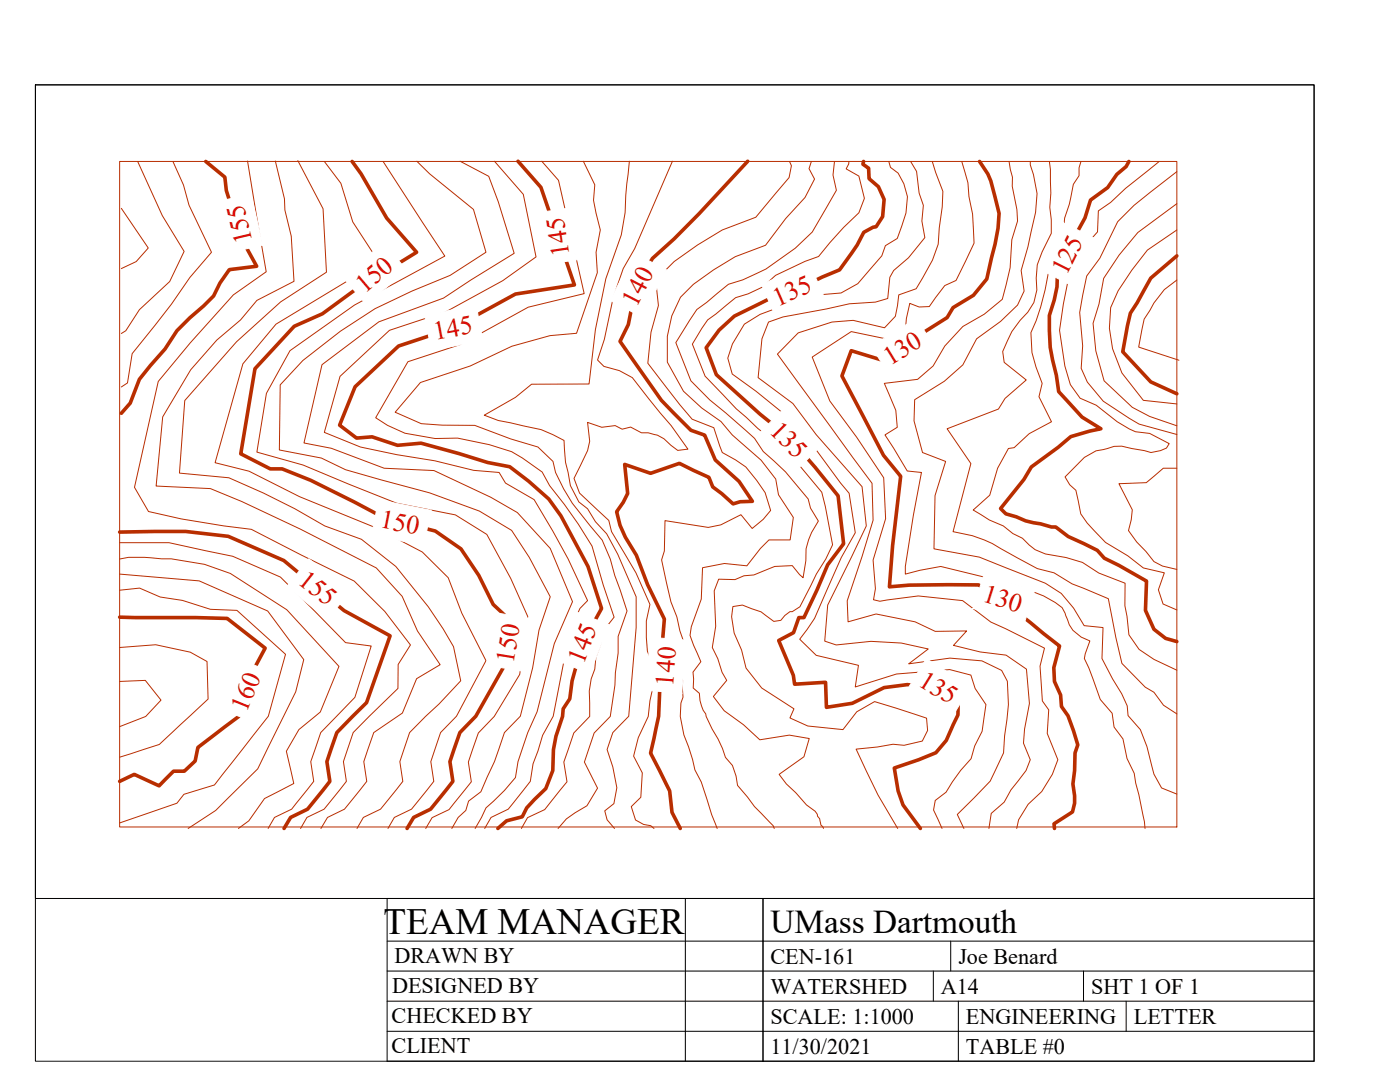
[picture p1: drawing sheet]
<svg xmlns="http://www.w3.org/2000/svg" width="279mm" height="216mm" viewBox="0 0 279 216" stroke-linecap="round" stroke-linejoin="round" font-family="sans-serif">
<!-- layer: Contour -->
<path d="M41.1 32.2l3.8 3.1 .3 2.7 2 5.9 .6 2.9 3.4 6.3-5.4 .7-1.9 2.7-1.3 2.6-7.3 6.9-2.4 3.6-5.1 6.1-1.8 4.7-1.8 2.1M70.3 32.2l1.8 2.5 5.1 8.8 5.9 6.8-11.9 7.3-6.9 5-5.6 2.5-7.8 8.5-2.9 17 5.9 3h2.4l5.7 2.2 8.8 4.4 6 3.2 10.1 2.6 5.1 3.5 3.5 5.3 2.9 5.8 3.3 3.1-.7 8.6-6 10.6-3.2 3.3-2 5.8 .6 3.9-4.5 5.6-3.3 1.6-1.4 2.2M103.4 32.2l4.6 5.2 6.6 19.5-11.7 1.8-12.3 6.7-11.1 3.6-8.6 8.2-3.1 7.6 3.4 2.6 3.1-.2 5 1.7 4.7-.5 7.6 2.1 5.7 1.8 4.4 .8 3.8 2.9 4 3.6 2.4 3.3 5.4 10.1 2.8 8.4-3.8 6.8-2.1 7.6-.5 3.6-1.3 2-.1 1.6-1.3 3.9-.6 2.7-.1 4.2-1.4 3.6-3.8 3.8-.9 1.8-3.1 .8-1.7 1.5M149.2 32.2l-9.7 10.4-5 5.1-4.3 3.9-2 3.3-1.7 4.1-1.1 5.8-1.7 3.3 8.3 11.8 5.9 6 2.7 .9 2.1 5 4.8 4.3 2.7 3.9-2.5 .1-1.4 .4-2.2-2-1.9-1.3-.7-1.9-5.9-2.8-5.8 1.9-5.1-1.7 .6 5.8-.9 1.7-1.3 1.9 .6 2.7 1.1 2.4 2.2 3.6 2.2 5.9 3.4 6.8-.7 8.1-.5 11.3-1.6 7.4 3.8 7.5 .5 4.3 1.7 3.2M172.3 32.2l-.1 .6 1.2 .8v2l1.9 1.7 1.1 2.5-.3 3.4-1.3 2.1h-.6l-1.8 1.1-1.3 2.5-3.5 4.9-3.5 1.5-4.8 2.3-2.9 .6-9.8 4.9-3.1 2.8-2.6 3.5 2.1 5.4 8.7 7.8 5.9 4.8 5.1 5.9 4.6 5.6 1.1 9.6-3.2 4.2-2.2 5.1-2.6 5.4h-1l-1 3-3 1.6 2.9 6.9 .3 1.8 6.2-.4 .1 5 5.2-.8 6.3-3.1 4.7-.6 2.7 .3 2.6-.5 2.2 .9 2.6 1.5v3.9l-2.4 5-2 2.5-3.5 1.4-4.8 1.6 .7 4.6 1 2.8 3.5 4.7M195.5 32.2l1.6 2.5 .6 1.4 1.7 6.5-.2 3-.6 3.1-1.7 7-2.6 3.2-4.1 2.5-1.2 2-4.6 2.9-1.1 4.5-4.3 2-9.1-2.8-1.9 5 8.3 15.8 3.4 4.2-1.6 13.9-.6 8.2 3.9-.3 13.9-.1 5.3 3 2.5 2.6 8.4 6.6-1.2 4.3 .1 2.8 1.3 2.7 .1 2.3 1.3 1.8 2 5.8-.6 1.6v3.6l-.4 2.6 .4 2.4v1.5l-.5 1.7-3.6 2.4v.9M225.3 32.2l-.6 1-1.8 1.6-1.8 2.6-3.5 2.5-1.1 3.6-1.8 3.4-1.4 2.9-1.7 2.7-.6 2.1-.1 2.6-.5 2.7-1 3a31.9 31.9 0 0 0 1.4 12l.5 3.2 4.6 5.1 3.8 2.4-2.2 .4-3.8 1.1-2.5 2.1-5.4 4-1.5 2.5-4.6 5.8 1 1 2.1 .6 1.9 .8 2.9 .6 2.2 .7h.9l2.5 1.9 5.8 2.7 1.4 1.6 2.9 1.4 5.5 3.2-.2 5.8 1.7 3.8 2.3 1.8 2.3 .6M234.9 51.1l-5.2 4.4-2.8 4.9-1.3 2.1-1.5 7.7 5.6 6 5.2 2.4M23.9 106.2l13.1-.2 8.6 1 11 4.8 12.1 10 9.2 5.1-4.7 13.3-6 6-2 5.8 .6 3.9-4.4 5.6-3.4 1.6-1.3 2.2M23.9 123.1l21.4 .3 7.6 5.9-1.9 3.7-3.3 9.9-8.2 6.2-.6 2.7-2.1 2.1h-2.2l-2.8 2.9-5-2.3-2.9 1.4" fill="none" stroke="#b82e00" stroke-width=".72"/>
<g fill="none" stroke="#b82e00" stroke-width=".2">
<path d="M23.9 32.2h211v132.8h-211zM27.5 32.2l4.9 10.8 4.3 7.2-2.8 6-6.1 5.6-2.7 4.2-.9 .5M34.5 32.2l2.1 4.7 1.1 4 4.5 9.4-4.3 5.1-3.7 5.3-7.8 9.9-1 5.8-1.2 .8M49.4 32.1l3.7 22.1-6.5 4.6-8.6 9.6-6.4 7.7-4.8 21.1 2.8 4.9 6.6 1.4 8.5 1.4 5.5 .7 10 5.2 10.5 5.2 6.1 6 5.1 6.7-2.4 3.9-.1 4.8-8.9 8.8-2 5.8 .6 3.9-4.4 5.6-3.4 1.6-1.3 2.2M54.9 32.1l1.9 7.6 .1 2.2 1.2 5.2 .6 9-7.4 3.8-3.3 3.9-4.7 4.1-5.2 5.9-5.6 9.4-1.3 13.8 10.8 .5 6.3 2.6 11.6 5.5 15.2 7.7 5.2 5.7 3 6.9 4.5 6.7-4.7 2.8-2.8 6.9-5.7 3.9-2 5.8 .6 3.9-4.5 5.6-3.3 1.6-1.3 2.2M59.4 32l5.1 9.7 .7 12.6-9.2 5.9-8.8 8-10.3 11.7-1.1 14.5 9.9 .9 6.9 3.1 6.2 3.1 6 3.4 7.3 2.7 6.9 5.4 6.5 8.1 2.9 4.4 2.1 3.5 1.4 6.8-4.3 4.7-5.9 5.7-1.9 5.8 .6 3.9-4.5 5.6-3.4 1.6-1.3 2.2M64.7 32.2l3.3 4.4 2.4 7.7 5.2 8-20.5 12.4-6.6 7.9-5.6 19.7 6.8 1.7 10.1 5.1 15.3 6.3 9.2 4.8 5.2 5.1 2.7 7 4.8 9.5-5.9 11.1-3.2 3.3-1.9 5.8 .6 3.9-4.5 5.6-3.4 1.6-1.3 2.2M76.5 32.2l12.3 18.9-18.1 9.8-12.8 9.1-4.7 8.5-1.9 11.7 9.2 2.6 18.7 7.6 11.7 2.3 6.3 3.9 4.7 8.8 3.4 7.6-1.6 11.6-5.1 8.4-3.1 3.3-2 5.8 .6 3.9-4.5 5.5-3.4 1.7-1.2 2.1M83.2 32.2l2.5 2.5 8.8 7.1 2.5 8.5-7.2 4.6-7.6 3.2-7.4 3.5-6.9 4.5-7.4 5.8-4.6 4.9-.1 13 8.3 1.6 4.9 2.3 16.7 4.6 10 3.7 6.4 3.8 3.5 5.4 4.2 7.9-2.2 6.6-1.3 7.6-2.5 9.6-3.1 3.3-2 5.8-2.7 6-2.5 1.9-.5 1.8-1.6 1.4-1.2 2.2M91.8 32.2l5.7 3 1.9 5.1 3.2 10.2-8.6 5.3-5.5 3.7-12.9 4.7-11.3 8.6-3.6 15.6 5.4 1.1 10.6 3.9 9.9 .5 11.4 5.3 5.3 3.1 6.5 7.1 4.5 10.7-3.7 8.3-3.4 13.6-1.9 4.2-1.9 5.8-.5 3.2-2.2 2.5-3.7 3.5-2.2 4.1M98.7 32.2l5.7 6.6 2.6 12.5-6.7 4.7-11.2 6.1-11.4 3.8-9.8 9.2-3.2 11.2 7.2 2.9 7.3 1.5 7.6 1.2 7.7 2 5.1 .4 1.3 2.1 5.7 3.3 3.7 6.3 3.1 5.5 3.9 8.3-1.6 1.6-2 4.5-3.3 17-2.1 3.8-.9 3.2-1 2.5-.6 3.5-4.4 5.6-3.4 1.6-1.3 2.2M108.1 32.2l3.4 3.8 5.1 22.6-11.2 2.7-13.4 7.4-10.6 3.5-6.4 11.2 2.3 1.5 3.5 1.5 6 1.1 4.5-.1 6.4 1.3 4.4 1.4 2.2 1.3 3.9 2.8 1.5 2.7 2.9 3.8 2.8 3.9 2.8 4.4 2.2 7.8 2.2 6.3-2.2 2.8-.6 2.8-.9 2.5-.2 2.3-.7 2-.4 2.4 .1 5.1-3.2 3.3-2 5.8 .7 3.9-4.5 5.5-3.4 1.7-1.2 2.1"/>
<path d="M116.4 32.2l2.3 4.7-.3 3.1 1.4 5.9-.8 4.4 .2 4.1-4.1 12.1-5.3 .5-7.6 2.1-8.3 3.9-10 3.3-5 6 5.2 2.2 4.2 .3 6.4 .1 7.2 2.7 5.5 1.6 3 2.9 .5 2.2 1.6 3.2 1.7 2.9 6 7.4 1.6 3.7 .9 3.3 2.4 7.1-1.7 5.1v3.3l-.6 4-.1 2.4-.9 6.3-3.2 3.3-2 5.8 2.7 5.2-2.2 3.5-4.1 2.6-1.6 1.9M125.6 32.2l-.7 6.8-.1 3.4-.8 4.5-3.1 8.7-2.1 10.1-1.2 10.9-11.5 .1-3.2 2.6-6.3 3.5 2.8 1.1 8.6 1.8 4.6 2.2 .3 4.3 .9 4.7 1.7 3.3 1.8 1.3 1.5 2.6 2.3 2.4 2.2 4.1 3.7 8.5v6.1l-1.5 17.7-3.2 3.3-1.1 3.4 1.1 3.4 .8 4.2-.6 3.2-1.8 1.4 .5 1.8 1.4 1.7M134.2 32.2l-7.5 17.4-2.3 4-2 5.8-1.8 8.3-1.3 4.1 1.2 1.3 3.1 .9 2.6 1.4 5.5 7 2.2 2.5 3.4 4.7-2 .3-1.4-1a6.7 6.7 0 0 0-5.9-2.5l-2.1-1.2-1.7 .4-1.4-.7-2.7 .4-2.8-1 .4 3.8-.4 1.8-2.7 5.6 1.1 2.9 5.8 5.4 .5 2.3 4.9 8.2 2.8 6.3-.7 3.3v3.3l.2 2.7 .8 2.1 .3 5.2-.6 2.6-.3 3.2-2 4.2-1 3.7 1.8 3.3-.3 4.9-1.9 1.9 .8 2.6 1.6 .9 1.5 .3 .6 .5M157.6 32.2l.3 .9-.4 2.3-6.7 7.9-6.7 2.6-4.9 3-4.7 3.3-3.6 3.7 .5 5.1-1.5 5.3-.6 6.2 6.4 8.3 2.4 2.9 4.4 1.6 1.6 5 2.7 1.5 2 1.4 2.2 2.6 1.7 2.5 1.1 3.6-1.5 1.7-2.2 1.9-2.2-2.8-4.1 2-2.4 .5-8.7-1.3-.1 6-.6 1.8 1.9 8.4 1.2 3 .6 2.8 .9 2.5-1.8 1.4-.5 2.7 1.9 3.3 .1 3.3-.4 1.2-.1 2.7 .7 3.6 1.7 5 .5 2 1.3 2.4 2 6.6 1.1 2.7M161.9 32.2l-.4 1.5 1.1 2-1.9 3.7-3.9 4.2-4 5.3-6.1 2.3-4.3 2.6-4 2.9-2.6 2.6-1.7 3.7-.9 4.1v5.2l3.2 5.8 3.6 3.3 3.9 2.7 2.2 2.7 5.8 5 2.9 3.8 .6 3.1 2.9 4.6-.6 4.4h-4.2l-1.7 1.7-2.7 3.5-4.5-.5-4.4 .9-.2 6.2-2 5.6-.3 1.7 2.2 5.2-1.6 2.1 .1 1.4-.1 1.8 1.3 1a6.9 6.9 0 0 0 1.2 4.2l.1 .5 1.2 2.5 1.2 1.9 .9 2 .6 1.7 1.4 1.6 .7 2.2 .3 1.8 3.4 4.3 3.7 3.8 .2 .5M166.5 32.2l-.3 2.7 .7 3.1-4.8 8.3-3.4 3.2-5.8 4.2-4.6 2.1-2.9 .9-4.3 3.6-2 1.5-4.2 6.6 3 7.6 3.7 3.8 3.2 2.6 5.8 5.1 1.7 2.6 4.5 4 4.5 5.5 .5 1.8 1.5 2.6a12.1 12.1 0 0 0-2.5 7.9l-.5 3.4-.7-.7-1.5-1.7-3.5 .1-4.1 1.7-2 .2-1.8 .8-3.3-.1-.9 2.3 .3 7.1-.6 4.2 1.1 2.2 .8 2.8 .9 1.6-2.6 3.2 2.1 2.8 3.9 2.8 3.2 3 5.9-.9 4 .7-1.1 3.6-4.9 3.5 1.4 1.9 1.9 1.8 2.2 2.4 1.7 1.3 .4 .6 .1 .4 .4 .5 .1 .4a1.43 1.43 0 0 0 .6 1.3v.2M169.4 32.2v.5l-.5 1 2.5 1.4 1.1 4.5-1.1 2.9-3 2.9-5 5.8-2.7 1-5.9 2.7-2.5 2.3-3 1.4-2.5 .8-3.9 3.3-1.7 1.1-3 4.9 2.5 6.4 6.2 6.5 4.3 3.9a62.1 62.1 0 0 1 12.8 12.7l.7 2.9 1.5 7.6-1.4 2.8-1.9 3-3.3 6.6-1.5 .9h-.5l-1 .8-.8 1-1.4 .2-2.5-1.9-3.7-1.4-1.9 .3-.3 2.1 .5 3.2 1.5 3.4 .9 3.6 3.1 4 6.5 4.1-.9 1.9 3.6 1.6 7 .7 2.8-3.6 3.5-2 10.4 3.3 .2 2.5-1 2.1-3.7 .8-2.2-.2-3.1 .6-4.2 .4 4.3 9.1 4 6.7M177.4 32.2l.3 1.2 1.5 1.1 1.2 2.2 .7 2.5-.3 3.3-1.7 5.1-2.4 1.4-.7 2.1-4.8 5.5-3.3 1.9-5.1 .4-3.5 1-7.6 2.8-3.2 2-2.3 3.9-1 2.9 .9 3.1 4.8 3.5 6.2 5 5.9 6.9 4.7 6.4 1.8 2 1.2 7.9-2.8 5-5.3 12.1-3 4.2 3.3 3.2 8.4 2-.6 4.3 8.2-2.6 10.6-.9 4.3 1.1 .8 2.7 2.2 3.2-.8 5.3-1.5 2.9-.7 2.6-2.1 2.3-2.9 4.4-2.2 1.6-.3 1.9 1.7 3.7M181.7 32.2l1.2 2 .5 4.3 .9 2.5-.3 3.1 .6 3.3-3.3 4-2.9 2.6-.8 1.3-.4 4.3-2.5 .7-5.2 .3-4.5 1-8.7 1.6-2.9 1.1-1.3 3.3-.8 7.8 6.9 5.1 4.7 6.2 9.1 10.4 .9 7.8-7.7 15.8-.6 7.2 2.3 .8 6.9-.7 6.1 .3 5.4 1.2-3.9 3 8.2-1.2 6.4 .6 3.9 1.9 1.1 2.1 .3 4.7-.8 6.2-.2 3.4-2.7 5.7-6.5 6.6 1.3 2.8M186.1 32.2l2.1 6-.2 3.1-.5 4.2-.3 3.2-1.1 3.2-3.3 5.7-3.4 1.2-.7 4.3-2.2 2.3-6.2-1.5-4.3 .4-6.7 2.1-4.1 4.3 18.8 25.7 .2 7.4-2.2 7.2-2.9 8.9 .1 4.2 5.6-1.6 7.8 1.6 4 1.9 6.3-.1-2.6 2.9 5.3 1.3 5.2 .6 4.1 2.8 .5 6.9-.9 5.1-.2 2.8 1.3 3.3-.8 2.2-3 3.8-1.4 2.5-2.6 2.2-.4 3M191.9 32.2l1.3 4.2 .2 2.8 .7 3.5 .3 5.8-3.6 7.5-2.2 1-3.1 4.2-2.1 .1-1.8-.8-.7 3-.3 3.4-2.4 1-8.3-1.7-7.8 5 3.5 8.8 5.3 7.2 5.5 8.1 .3 8.2-2.5 8.3 .5 5.7-.4 2.2 1.3 .3 7.7-1.1 8.8 .9 5.6 4.3 10.7 5.2-.8 3.6 .4 7 1.3 1.7-.3 4.7 2.1 5.3-1.1 2.9-2.1 3.4-2.7 2.6-1.9 3.1-.4 1.7M201.4 32.2l.7 3.1-.1 1.9 .9 4.6 .2 2.3-1.2 3.7-.3 5.6-1.6 6.3-3.6 3-4.2 2.5-3.6 3.8-2.4 4-3.1 2.7-6.6 .8 2.3 5.4 .3 3.4-2.5 1.5 4.5 7.2 2.8 .3-1.6 8.5-1.6 10.2v1.6l2.9-.8 4.1-.8 11.3 2.8 3.8 1.1 5.5 2 2.3 1.3 1.4 1 1 2.4a6 6 0 0 0 4.5 4.3l-.9 2.6-.2 .9 .9 1.9 2.3 6.3 2.4 2.7 .3 2.8 1.8 2.3 .8 3.9 1.5 3 .3 2a68.2 68.2 0 0 1 1.8 9"/>
<path d="M205.6 32.2v.7l.6 1.9 .8 3.8-.3 3.8-1.6 6.8-1.3 4.8 .6 4.1-1.3 2.8-3.4 3.2-4.8 3.5-2.7 5.2-3.7 3.3-6 3.7-.1 4.2 1.7 6.3 4.6 1.8-2.1 6.8-.2 10.6 9.1 1.7 13.1 5.2 3.2 2 2.4 2.9 2.2 3.5 3.7 .4-.2 6.2 2.1 4.1 1.9 2.9 1.1 2.4 .1 2 2.5 2.8 1.3 3.4 1.4 5.5 1.5 2.7 3.1 1.3M209.4 32.2l.2 1.6 .1 4.7-.2 2.9 .3 2.4v2.8l-1.8 3.6-1 2.6-.2 2.7a8.4 8.4 0 0 1-3.2 8.4l-1.7 2.3-1.8 3.9 .3 2.2 4.4 3.5-4.2 3.7-1.3 2.1-10.3 4 4.8 6.9-3.6 13.6a25.7 25.7 0 0 1 11.1 4.2l5.7 3.2 3.4 .8 3.6 2.2 7.2 3 1.5 7.6 1.2 5.3 4.7 4.7 1.7 1 1.9 2.6 2.7 1.8M215.7 32.2l-.4 1.3v1.6l-1.1 1.7-.8 4-.9 2.7-.2 2.3-2.7 6.4a54.9 54.9 0 0 1-3.9 14.2l.3 4 .8 2.8 1.2 3.3-.7 2.7 2.5 5-4.4 2.3-3 2.8-1.1 .2-2.2 3.9-1.6 5.4-3.3 3 3.2 2 2.8 1.1 1.9 1.6 1.9 .9 1.4 1.4 1.2 .9 2 .8 4.2 .8 3.2 .9 3.3 2.1 5.2 2.1v4.5l.4 2.1 .4 3.7 2 2.9 3 2 4.6 2.1M231.4 32.2l-6.8 5.4-2.9 2.8-2.5 1.7-.2 4.2-3.4 3.8-2.5 5.9-.9 4.7-.7 5.2 1 7.1 1.1 3.8 2 2.7 3.2 1.4 4.2 3.3 2.4 1.4 1.2 .5 2.8 .4 3.9 2-.5 .9-1.2 .5-1.9 .4-5.8-1.3-1.6 .1-2.1 .6-1.5 .3-2.3 1.3-3.8 3.9 .9 1.5 1.2 1.1 1 4.7 1.3 1.9 3.6 3.8 4.5 2.7 3.1 2.4 4.2 1-1.2 3.4 .9 2.8 2.8 1.2M234.9 34.2l-8.6 6.8-3.2 3.2-3.6 7.3-2.6 3.6-1.4 7.3 .6 6.6-.3 4.5 1.2 2.7 3.2 3.9 7.1 4.5 7.6 2.1M24.2 41.6l5.4 7.9-2.4 2.7-3 1.4M234.9 45.9l-5.9 4-3.1 4-2.8 4.1-1.4 3.4-.3 4.1 .6 4.1 1.9 4.8 4.3 5.5 6.7 .7M234.9 40.6l-7.8 5.8-3.7 4.5-3.1 4.6-1 5.2-1.2 3.8 .6 5.5 1.6 6 5.7 5.3 3.4 1.8 5.5 1.9M234.9 55.9l-2.5 1.9-2.1 2.7-2 3.2-1.1 5.6 8.1 2.6M234.9 93.4h-2.7l-3.4 2.9-5.5 .2 2.7 5.2-.2 2-.6 2.2 1.7 2.3 1.8 1.8 1.6 2.1 1.7 .8 2.9 .7M23.9 111.5a23.9 23.9 0 0 1 8.3 0h2l6.6 1.1 5.2 1.8 11.2 7.3 10.4 11.3-3.7 9.1-4.3 3.5-2.4 4.3 1.4 6.4-5.8 3-3.1 4.5-2.1 1.5M23.9 117.8l4-.5 4.1 1.8 4.4 .7 5.6 1.8 5.3 .2 9.7 8.8-3.4 12.3-10.8 13.7-6.1 1.9-1.4 1.8-11.4 3.9"/>
<path d="M23.9 108.3h9.8l12.7 2.7 9.6 4.1 13 13.1 5.1 .7-3.3 10.2-6.8 7.1-2 5.8 .6 3.9-4.4 5.6-3.4 1.6-1.3 2.2M23.9 114.6l15.9 1.3 13.6 6 7.2 9.7-1.6 6.4-7.6 15.4-8.3 8.3-5.6 3.6M23.9 129.2l7.2-.5 6.9 1.4 3.3 1.9 .2 7.5-9.7 9-7.9 2.6M23.9 136l5.1-.2 3.1 3.9-3 3.3-5.2 2"/>
</g>
<!-- layer: Contour_Label -->
<g fill="#fff" stroke="#fff" stroke-width=".2">
<path d="M75.6 99.7l-1.4 7 11.8-4.9zM74.2 106.7l11.8-4.9-1.4 7z"/>
<path d="M47.8 131.5l-4 9.9 6.7 2.7zM47.8 131.5l6.6 2.7-3.9 9.9z"/>
<path d="M98.8 122.3l-1.7 10.4 7 1.2zM98.8 122.3l7.1 1.1-1.8 10.5z"/>
<path d="M68.5 55.3l4.6 5.5 3.4-12.4zM76.5 48.4l4.7 5.5-8.1 6.9z"/>
<path d="M43.1 40.3l2.4 10.2 7-1.6zM43.1 40.3l7-1.6 2.4 10.2z"/>
<path d="M114.9 122l-3.9 9.7 6.7 2.7zM114.9 122l6.6 2.7-3.8 9.7z"/>
<path d="M107 42.5l1.5 10.3 7.1-1zM107 42.5l7-1.1 1.6 10.4z"/>
<path d="M126.6 50.5l-4.8 9.4 6.3 3.3zM126.6 50.5l6.4 3.3-4.9 9.4z"/>
<path d="M129.8 127.2l-.9 10.6 7.2 .5zM129.8 127.2l7.1 .5-.8 10.6z"/>
<path d="M184.9 131.4l-3.8 6.1 12.7-.6zM181.1 137.5l12.7-.6-3.8 6.1z"/>
<path d="M152 56.8l2.9 6.5 6.6-10.7zM161.5 52.6l2.9 6.5-9.5 4.2z"/>
<path d="M196.4 114.6l-2.2 6.8 12.3-3.6zM194.2 121.4l12.3-3.6-2.2 6.8z"/>
<path d="M173.9 69.1l3.8 6.1 5.2-11.7zM182.9 63.5l3.8 6.1-9 5.6z"/>
<path d="M84.8 62.9l1.3 7 8.9-8.9zM86.1 69.9l8.9-8.9 1.4 7z"/>
<path d="M151.3 86.7l12.4 2.4-7.4-7.4zM151.3 86.7l12.4 2.4-5.1 5z"/>
<path d="M61.6 111.5l-4.4 5.6 12.7 .9zM57.2 117.1l12.7 .9-4.5 5.6z"/>
<path d="M212.2 44.5l-4.7 9.3 6.4 3.2zM212.2 44.5l6.4 3.1-4.7 9.4z"/>
</g>
<!-- layer: 0 -->
<g fill="none" stroke="#000" stroke-width=".2">
<path d="M7.1 16.9h255.2v162.4h-255.2zM7.1 16.9h255.2v194.9h-255.2zM77.3 179.3h185v32.5h-185zM136.8 179.3v32.5M152.3 179.3v32.5M77.3 199.8h185M77.3 193.8h185M77.3 187.8h185M186.3 193.8v6M189.7 187.8v6M191.3 199.8v12M216.2 193.8v6"/>
<path d="M224.7 199.8v6M77.3 205.8h185"/>
</g>
<text font-size="7.4" x="76.5" y="186.4">TEAM MANAGER</text>
<text font-size="6.6" x="153.8" y="186.3">UMass Dartmouth</text>
<g font-size="5.2" fill="#d00">
<text x="50.4" y="48.2" transform="rotate(-103 50.4 48.2)">155</text>
<text x="113.6" y="50.9" transform="rotate(-98 113.6 50.9)">145</text>
<text x="72.8" y="58.6" transform="rotate(-40 72.8 58.6)">150</text>
<text x="212.8" y="55.1" transform="rotate(-63 212.8 55.1)">125</text>
<text x="127" y="61.4" transform="rotate(-63 127 61.4)">140</text>
<text x="155.2" y="61.2" transform="rotate(-24 155.2 61.2)">135</text>
<text x="86.9" y="67.9" transform="rotate(-11 86.9 67.9)">145</text>
<text x="177.7" y="73" transform="rotate(-32 177.7 73)">130</text>
<text x="153.4" y="86.2" transform="rotate(45 153.4 86.2)">135</text>
<text x="75.6" y="105.2" transform="rotate(11 75.6 105.2)">150</text>
<text x="59.3" y="116.4" transform="rotate(38 59.3 116.4)">155</text>
<text x="195.9" y="120" transform="rotate(18 195.9 120)">130</text>
<text x="102.5" y="132.5" transform="rotate(-81 102.5 132.5)">150</text>
<text x="116.4" y="132.6" transform="rotate(-68 116.4 132.6)">145</text>
<text x="134.3" y="137" transform="rotate(-86 134.3 137)">140</text>
<text x="183" y="136.6" transform="rotate(32 183 136.6)">135</text>
<text x="49.2" y="142.3" transform="rotate(-68 49.2 142.3)">160</text>
</g>
<g font-size="4.4">
<text x="78.7" y="192.1">DRAWN BY</text>
<text x="153.8" y="192.3">CEN-161</text>
<text x="191.3" y="192.3">Joe Benard</text>
<text x="78.2" y="198.2">DESIGNED BY</text>
<text x="153.8" y="198.3">WATERSHED</text>
<text x="187.7" y="198.3">A14</text>
<text x="217.8" y="198.3">SHT 1 OF 1</text>
<text x="78.1" y="204.2">CHECKED BY</text>
<text x="153.8" y="204.3">SCALE: 1:1000</text>
<text x="192.7" y="204.3">ENGINEERING</text>
<text x="226.3" y="204.3">LETTER</text>
<text x="78.1" y="210.2">CLIENT</text>
<text x="153.8" y="210.3">11/30/2021</text>
<text x="192.7" y="210.3">TABLE #0</text>
</g>
</svg>
